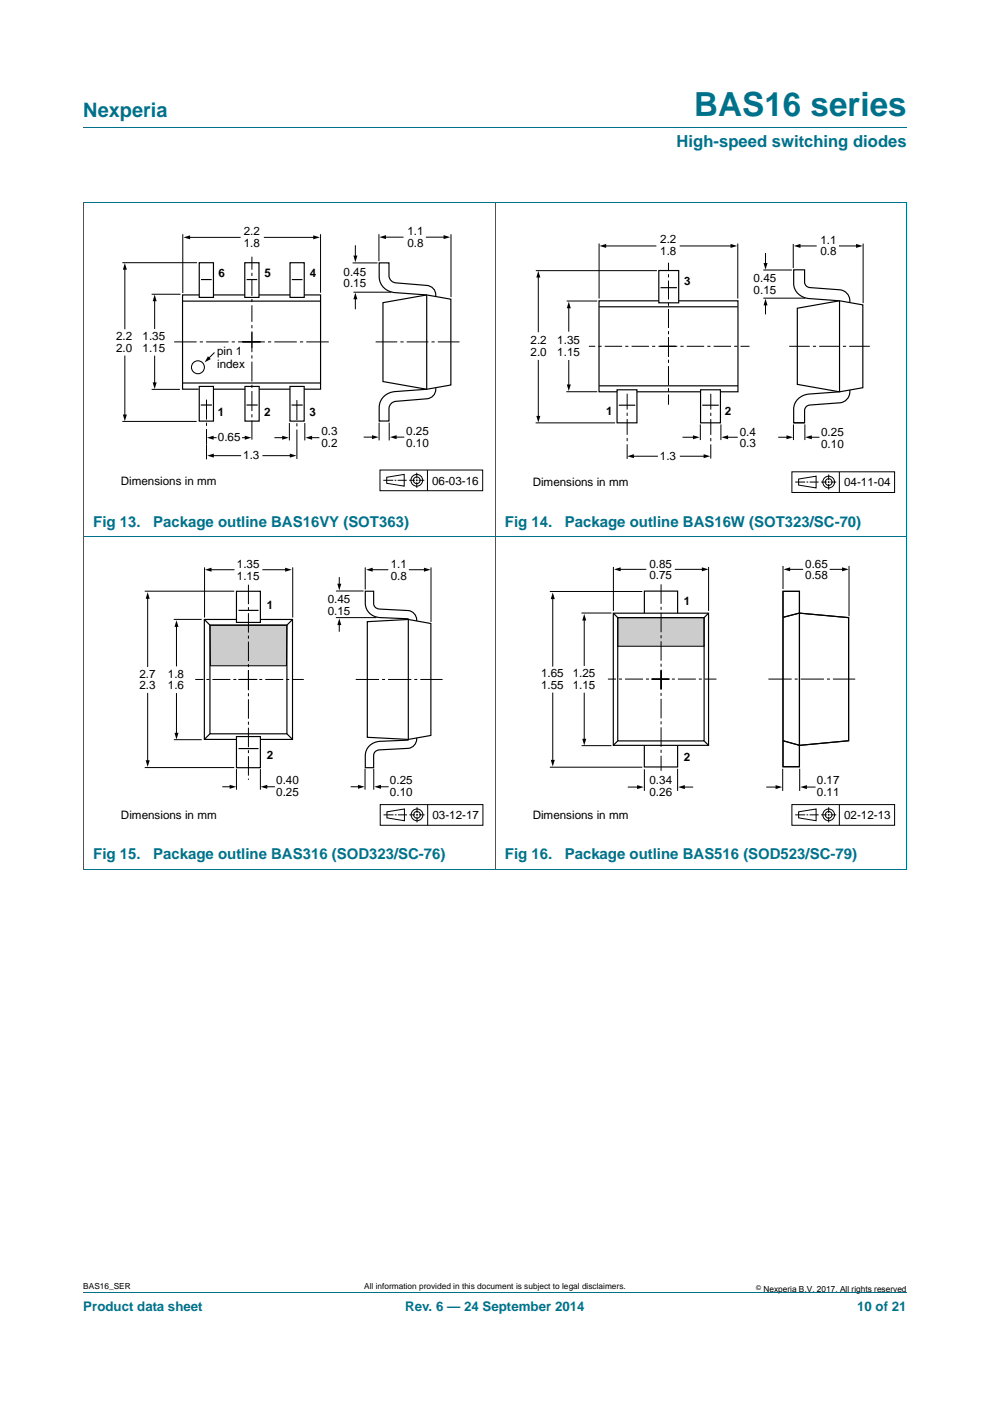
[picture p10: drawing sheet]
<svg xmlns="http://www.w3.org/2000/svg" width="210mm" height="297mm" viewBox="0 0 210 297" stroke-linecap="round" stroke-linejoin="round" font-family="sans-serif">
<path d="M17.7 27h174.6M17.6 42.9h174.7v141.4h-174.7M17.7 42.9v141.4M105 42.8v141.6M17.6 113.8h174.7M17.7 273.9h174.6" fill="none" stroke="#00718a" stroke-width=".21"/>
<path d="M19.7 47.1h83v57.3h-83zM107 47.4h83.1v57.4h-83.1zM19.7 118h83.1v57.3h-83.1z" fill="none" stroke="#fff" stroke-width=".21"/>
<g fill="none" stroke="#000" stroke-width=".21">
<path d="M25.9 55.7h15.9M26.5 56.9v12.9M38.8 49.7v12.4M40 50.3h11M56 50.3h10.7M68 49.7v12.4M74.8 55.7h5.3M75.4 52v2.5M80.4 49.7v5.7M81.5 50.3h4.1M90.3 50.3h4.1M95.7 49.7v13.3"/>
<path d="M113.6 57.4h25.7M114.2 58.6v11.8M127.1 51.6v11.7M128.2 52.1h11M144.2 52.1h11M156.5 51.6v11.7M161.9 57.2h6.1M162.4 53.7v2.4M168.3 51.7v5.1M169.4 52.1h3.8M177.9 52.1h4M183.1 51.6v12.7"/>
<path d="M26.5 75.4v12.8M32.2 62.4h6.1M32.8 63.6v6.2M32.8 75.4v6M45.5 74.7l-1.3 1.3M75 62h8M75.4 63.2v2.4M114.2 76.3v12.2M120.2 63.8h6.5M120.6 65.1v5.2M120.6 76.3v5.5M161.9 63.2h8.9"/>
<path d="M162.4 64.5v2.2M25.9 89.3h15.8M32.2 82.6h6M43.8 94.3v3.1M45 96.6h6.1M45 92.8h.9M51.3 92.8h.9M55.7 96.6h6.1M58.2 92.8h1.9M61.4 89.7v3.7M63 94.5v2.8M64.7 89.7v3.7"/>
<path d="M65.9 92.8h1.8M77.1 92.7h2.1M80.4 89.6v3.8M80.6 99.7h21.8v4.3h-21.8zM82.6 89.6v3.8M83.8 92.7h1.9M90.7 99.7v4.3M113.6 89.7h16.9M120.1 83.1h6.6M134.1 96.7h5.4M144.2 96.7h5.3M144.8 92.7h2.5"/>
<path d="M148.5 90v3.3M152.9 90v3.3M154.1 92.7h2.4M165.1 92.7h2M168.3 90v3.3M170.7 90v3.3M171.9 92.7h1.9M81.3 101.8h2.1M82 101.2l3.7-.6v2.5l-3.7-.6zM83.7 101.8h.4M84.3 101.8h2M86.8 101.8h1.2"/>
<path d="M88.2 101.8h.4M88.4 100.2v1.2M88.4 101.7v.3M88.4 102.2v1.2M88.8 101.8h1.2M168 100h21.7v4.4h-21.7zM168.7 102.2h2.1M169.4 101.6l3.7-.6v2.5l-3.7-.7zM171.1 102.2h.3M171.7 102.2h1.9M174.2 102.2h1.2M175.6 102.2h.3"/>
<path d="M175.8 100.6v1.2M175.8 102v.4M175.8 102.6v1.2M176.2 102.2h1.2M178 100.1v4.3M30.7 125.3h19M31.3 126.7v14.7M36.8 131.3h6M37.4 132.6v8.7M44.6 120.8h5.1M55.7 120.8h5.1M72 122.4v1.6"/>
<path d="M72 132.2v1.7M78.8 120.8h3.6M86.7 120.8h3.5M31.3 146.9v14.6M36.9 156.8h5.9M37.4 146.9v8.8M30.7 162.7h19M47.2 166.8h1.8M56.4 166.8h1.9M74.4 166.8h1.8M80.5 166.8h1.9M80.6 170.6h21.8v4.4h-21.8z"/>
<path d="M81.3 172.8h2.2M82.1 172.1l3.7-.6v2.5l-3.7-.6zM83.7 172.8h.4M84.4 172.8h1.9M86.8 172.8h1.2M88.3 172.8h.3M88.4 171.2v1.2M88.4 172.6v.3M88.4 173.2v1.2M88.9 172.8h1.1M90.7 170.6v4.4"/>
<circle cx="88.4" cy="101.8" r=".71"/>
<circle cx="88.4" cy="101.8" r="1.24"/>
<circle cx="175.8" cy="102.2" r=".71"/>
<circle cx="175.8" cy="102.2" r="1.24"/>
<circle cx="88.4" cy="172.8" r=".71"/>
<circle cx="88.4" cy="172.8" r="1.24"/>
</g>
<g fill="#000">
<path d="M26.5 55.8l.4 1.4h-.8zM38.9 50.3l1.4-.4v.8zM66.4 49.9l1.4 .4-1.4 .4zM75 54.2h.8l-.4 1.4zM80.5 50.3l1.4-.5v.9zM94.1 49.8l1.4 .5-1.4 .4zM114.2 57.4l.4 1.4h-.8zM127.2 52.1l1.4-.4v.9zM154.9 51.7l1.5 .4-1.5 .5zM162 55.8h.8l-.4 1.4zM168.4 52.1l1.4-.4v.9zM181.6 51.7l1.4 .4-1.4 .5z"/>
<path d="M32.8 62.5l.4 1.4h-.8zM44.1 75.5l.6 .6-1.3 .7zM75.4 62l.4 1.5h-.8zM120.6 64l.5 1.4h-.9zM162.4 63.3l.4 1.4h-.8zM26.1 87.9h.8l-.4 1.4zM32.4 81.1h.8l-.4 1.4zM43.9 92.8l1.4-.4v.8zM43.9 96.6l1.5-.4v.8zM51.9 92.4l1.4 .4-1.4 .4zM59.8 92.4l1.5 .4-1.5 .4zM61.5 96.2l1.4 .4-1.4 .4z"/>
<path d="M64.8 92.8l1.4-.4v.8zM78.9 92.3l1.4 .4-1.4 .4zM82.7 92.7l1.4-.4v.8zM113.8 88.2h.8l-.4 1.4zM120.2 81.5h.9l-.5 1.4zM133 96.7l1.4-.4v.8zM147 92.3l1.4 .4-1.4 .4zM149.2 96.3l1.4 .4-1.4 .4zM153 92.7l1.4-.4v.8zM166.8 92.3l1.4 .4-1.4 .4zM170.8 92.7l1.4-.4v.8zM31.3 125.5l.5 1.5h-.9z"/>
<path d="M37.4 131.5l.5 1.4h-.9zM43.5 120.8l1.4-.4v.8zM60.5 120.4l1.4 .4-1.4 .4zM71.5 123.8h.9l-.4 1.4zM72 131.1l.4 1.4h-.9zM77.6 120.8l1.5-.4v.8zM89.9 120.4l1.4 .4-1.4 .4zM37 155.4h.9l-.5 1.4zM30.9 161.2h.9l-.5 1.4zM48.7 166.4l1.4 .4-1.4 .4zM55.3 166.8l1.4-.4v.8zM75.9 166.4l1.4 .4-1.4 .4z"/>
<path d="M79.4 166.8l1.4-.4v.8z"/>
</g>
<path d="M51.4 72.5h18.6M55.3 72.5h-18.5" fill="none" stroke="#000" stroke-width=".21" stroke-dasharray="4.8 .7 .7 .7" stroke-linecap="butt"/>
<path d="M53.4 73.8v-19.4" fill="none" stroke="#000" stroke-width=".21" stroke-dasharray="3.5 .7 .7 .7" stroke-linecap="butt"/>
<path d="M53.4 70.4v22.8M43.8 84.7v9.6M63 84.8v9.7" fill="none" stroke="#000" stroke-width=".21" stroke-dasharray="4.2 .7 .7 .7" stroke-linecap="butt"/>
<path d="M97.5 72.5h-18.2" fill="none" stroke="#000" stroke-width=".21" stroke-dasharray="4.6 .7 .7 .7" stroke-linecap="butt"/>
<g fill="none" stroke="#000" stroke-width=".25">
<path d="M42.3 55.7h3v7.4h-3zM42.6 59.3h2.3M51.9 55.7h3v7.4h-3zM52.3 59.3h2.3M61.5 55.7h3v7.4h-3zM61.9 59.3h2.3M139.7 57.4h4.3v6.8h-4.3zM38.8 63.8h29.1M42.2 62.5h-3.5v20h3.4M45.3 62.5h6.6M54.9 62.5h6.6M64.5 62.5h3.5v20h-3.5"/>
<path d="M81.2 64.2l9.3-1.7 5.1 .9v18.2l-5.1 .9-9.3-1.6zM92.4 62.8a2.04 2.04 0 0 0-1.9-2.3l-6.5-.5a1.58 1.58 0 0 1-1.5-1.5v-2.8h-2.1v3.1a3.5 3.5 0 0 0 3.4 3.2l6.7 .5v20l-6.7 .5a3.5 3.5 0 0 0-3.4 3.3v3h2.1v-2.8a1.59 1.59 0 0 1 1.5-1.4l6.5-.6a2.04 2.04 0 0 0 1.9-2.2M127.1 65h29.4M139.7 63.8h-12.6v19.3h3.8M140.1 61h3.5M144 63.8h12.5v19.3h-3.7M169.1 65.4l9-1.6 4.9 .8v17.6l-4.9 .9-9-1.6zM180.3 64.2a2.39 2.39 0 0 0-2.2-2.8l-6.3-.4a1.2 1.2 0 0 1-1.1-1.1v-2.7h-2.4v2.9a3.4 3.4 0 0 0 3.3 3.2l6.5 .5v19.3l-6.5 .4a3.4 3.4 0 0 0-3.3 3.2v2.9h2.4v-2.7a1.2 1.2 0 0 1 1.1-1l6.3-.5a2.38 2.38 0 0 0 2.2-2.7M38.8 81.2h29.1M42.3 81.9h3v7.4h-3zM42.6 85.9h2.4M45.3 82.5h6.7"/>
<path d="M52 81.9h3v7.4h-3zM52.3 85.9h2.3M55 82.5h6.5M61.5 81.9h3v7.4h-3zM61.8 85.9h2.4M80.4 89.3h.1M127.1 81.8h29.4M130.9 82.6h4.2v7h-4.2zM131.3 85.9h3.4M135.1 83.1h13.5M148.6 82.6h4.2v7h-4.2zM149 85.9h3.4"/>
<path d="M168.3 89.6h2.4"/>
</g>
<circle cx="42" cy="77.9" r="1.37" fill="none" stroke="#000" stroke-width=".22"/>
<path d="M140 73.4h19M143.3 73.4h-18.4" fill="none" stroke="#000" stroke-width=".21" stroke-dasharray="3.7 .7 .7 .7" stroke-linecap="butt"/>
<path d="M141.8 75.6v-19.9M141.8 71.6v14.2" fill="none" stroke="#000" stroke-width=".21" stroke-dasharray="4 .7 .7 .7" stroke-linecap="butt"/>
<path d="M133 83.5v13.8M150.8 83.5v13.7" fill="none" stroke="#000" stroke-width=".21" stroke-dasharray="3.4 .7 .7 .7" stroke-linecap="butt"/>
<path d="M184.5 73.4h-17.2" fill="none" stroke="#000" stroke-width=".21" stroke-dasharray="4.4 .7 .7 .7" stroke-linecap="butt"/>
<path d="M75.5 144.1h18.4" fill="none" stroke="#000" stroke-width=".21" stroke-dasharray="4.9 .6 .6 .6" stroke-linecap="butt"/>
<path d="M44.5 132.5h16.4l-.1 8.7h-16.2z" fill="#ccc" stroke="#000" stroke-width=".21"/>
<g fill="none" stroke="#000" stroke-width=".25">
<path d="M43.3 131.3l1.2 1.2M44.5 132.5h16.4v23.1h-16.4zM50.2 131.3h-6.9v25.5h6.9M50.2 125.4h5v6.6h-5zM50.6 129.4h4.2M55.2 131.3h6.8v25.5h-6.8M62 131.3l-1.1 1.2M77.9 131.8l8.7-.5 4.8 .9v23.7l-4.8 .9-8.7-.5zM86.6 131.3v25.5M86.6 131.3l-.1-.1-5.9-.3a3.1 3.1 0 0 1-3.1-3v-2.5h1.8v2.5a1.18 1.18 0 0 0 1.1 1.2l6.2 .4a2.04 2.04 0 0 1 1.8 2.2M44.5 155.6l-1.2 1.2M50.2 156.2h5v6.6h-5z"/>
<path d="M50.6 158.7h4.2M60.9 155.6l1.1 1.2M88.4 156.5a2.05 2.05 0 0 1-1.8 2.2l-6.2 .3a1.21 1.21 0 0 0-1.1 1.2v2.6h-1.8a5.3 5.3 0 0 1 .6-4.4 3.4 3.4 0 0 1 2.5-1.2l5.9-.3 .1-.1"/>
</g>
<g fill="none" stroke="#000" stroke-width=".21">
<path d="M43.4 120.4v10.5M62.1 120.4v10.5M71.3 130.9h8.5M71.3 125.3h5.7M77.5 120.4v4.5M91.4 120.4v11.4M50.2 163.1v4.3M55.2 163.1v4.3M77.4 163.1v4.3M79.3 163.1v4.3M168 170.6h21.7v4.4h-21.7zM168.7 172.8h2.1"/>
<path d="M169.4 172.1l3.7-.6v2.5l-3.7-.6zM171.1 172.8h.3M171.7 172.8h1.9M174.2 172.8h1.2M175.6 172.8h.3M175.8 171.2v1.2M175.8 172.6v.3M175.8 173.2v1.2M176.2 172.8h1.2M178 170.6v4.4"/>
<circle cx="175.8" cy="172.8" r=".71"/>
<circle cx="175.8" cy="172.8" r="1.24"/>
</g>
<path d="M50.5 144.1h13.9M54.6 144.1h-13.2" fill="none" stroke="#000" stroke-width=".21" stroke-dasharray="3.8 .6 .6 .6" stroke-linecap="butt"/>
<path d="M52.7 146.2v-22.3M52.7 142.2v23.1" fill="none" stroke="#000" stroke-width=".21" stroke-dasharray="4.1 .6 .6 .6" stroke-linecap="butt"/>
<path d="M107 118h83.1v57.3h-83.1z" fill="none" stroke="#fff" stroke-width=".21"/>
<path d="M131 130.9h18.3v6.1h-18.3z" fill="#ccc" stroke="#000" stroke-width=".21"/>
<g fill="none" stroke="#000" stroke-width=".21">
<path d="M166.1 120v4.9M180.1 120v10.7M116.6 125.4h19.6M117.2 126.7v14.6M123.3 130h6.4M123.9 131.3v9.9M130.1 120.2v9.3M131.4 120.7h5.7M143.1 120.7h6M150.3 120.2v9.3M167.3 120.7h3M176 120.7h2.9"/>
<path d="M117.2 146.8v14.6M123.4 158.1h6.3M123.9 146.9v10M116.6 162.7h19.6M133.2 166.9h2.2M136.7 163.1v4.6M143.7 163v4.7M145 166.9h2M162.5 166.9h2.3M166 163v4.7M169.6 163v4.7M170.9 166.9h2.1"/>
</g>
<path d="M117.2 125.6l.5 1.4h-.9zM123.9 130.2l.4 1.4h-.8zM130.2 120.7l1.4-.4v.8zM148.9 120.3l1.4 .4-1.4 .4zM166.2 120.7l1.4-.4v.8zM178.6 120.3l1.4 .4-1.4 .4zM123.5 156.6h.8l-.4 1.4zM116.8 161.1h.9l-.5 1.4zM135.1 166.5l1.4 .4-1.4 .4zM143.8 166.9l1.5-.4v.8zM164.5 166.5l1.4 .4-1.4 .4zM169.7 166.9l1.4-.4v.8z" fill="#000"/>
<path d="M163 144h18.4" fill="none" stroke="#000" stroke-width=".21" stroke-dasharray="4.9 .6 .6 .6" stroke-linecap="butt"/>
<path d="M138.1 144h13.9M142.1 144h-13.2" fill="none" stroke="#000" stroke-width=".21" stroke-dasharray="3.8 .6 .6 .6" stroke-linecap="butt"/>
<path d="M140.2 146.1v-22.3M140.2 142.1v21.3" fill="none" stroke="#000" stroke-width=".21" stroke-dasharray="4.1 .6 .6 .6" stroke-linecap="butt"/>
<path d="M130.1 130h20.2v28h-20.2zM130.1 130l.9 .9M131 130.9h18.3v26.2h-18.3zM136.7 130v-4.7h7v4.7M150.3 130l-1 .9M166.1 125.4h3.5v37.2h-3.5zM166.1 130.9l3.4-.9 10.5 1v26.1l-10.4 .9-3.5-.9M131 157.1l-.9 .9M136.7 158v4.6h7v-4.6M149.3 157.1l1 .9" fill="none" stroke="#000" stroke-width=".25"/>
<text font-size="7" fill="#00718a" x="147.2" y="24.6">BAS16 series</text>
<text font-size="4.2" fill="#00718a" x="17.7" y="24.9">Nexperia</text>
<text font-size="3.5" fill="#00718a" x="143.5" y="31.1">High-speed switching diodes</text>
<g font-size="3.2" fill="#00718a">
<text x="19.8" y="111.7">Fig 13.</text>
<text x="32.5" y="111.7">Package outline BAS16VY (SOT363)</text>
<text x="107.1" y="111.7">Fig 14.</text>
<text x="119.8" y="111.7">Package outline BAS16W (SOT323/SC-70)</text>
<text x="19.8" y="182.2">Fig 15.</text>
<text x="32.5" y="182.2">Package outline BAS316 (SOD323/SC-76)</text>
<text x="107.1" y="182.2">Fig 16.</text>
<text x="119.8" y="182.2">Package outline BAS516 (SOD523/SC-79)</text>
</g>
<g font-size="2.8" fill="#00718a">
<text x="17.7" y="277.9">Product data sheet</text>
<text x="86" y="277.9">Rev. 6 — 24 September 2014</text>
<text x="181.8" y="277.9">10 of 21</text>
</g>
<g font-size="2.5">
<text x="51.7" y="49.8">2.2</text>
<text x="51.7" y="52.3">1.8</text>
<text x="86.4" y="49.8">1.1</text>
<text x="86.4" y="52.3">0.8</text>
<text x="140" y="51.6">2.2</text>
<text x="174" y="51.7">1.1</text>
<text x="46.3" y="58.8">6</text>
<text x="56.1" y="58.8">5</text>
<text x="65.7" y="58.8">4</text>
<text x="72.9" y="58.5">0.45</text>
<text x="140" y="54.1">1.8</text>
<text x="159.8" y="59.9">0.45</text>
<text x="174" y="54.1">0.8</text>
<text x="72.9" y="60.9">0.15</text>
<text x="145.1" y="60.5">3</text>
<text x="159.8" y="62.4">0.15</text>
<text x="24.6" y="72.1">2.2</text>
<text x="24.6" y="74.6">2.0</text>
<text x="30.2" y="72.1">1.35</text>
<text x="30.2" y="74.6">1.15</text>
<text x="46" y="75.3">pin 1</text>
<text x="46" y="77.9">index</text>
<text x="112.5" y="73">2.2</text>
<text x="112.5" y="75.5">2.0</text>
<text x="118.2" y="73">1.35</text>
<text x="118.2" y="75.5">1.15</text>
<text x="46.2" y="88.1">1</text>
<text x="56" y="88.1">2</text>
<text x="65.7" y="88.1">3</text>
<text x="128.6" y="88">1</text>
<text x="153.8" y="88">2</text>
<text x="46.2" y="93.6">0.65</text>
<text x="68.2" y="92.3">0.3</text>
<text x="68.2" y="94.8">0.2</text>
<text x="86.2" y="92.2">0.25</text>
<text x="86.2" y="94.7">0.10</text>
<text x="156.9" y="92.4">0.4</text>
<text x="156.9" y="94.8">0.3</text>
<text x="174.2" y="92.4">0.25</text>
<text x="174.2" y="94.9">0.10</text>
<text x="51.6" y="97.4">1.3</text>
<text x="140" y="97.4">1.3</text>
<text x="25.6" y="102.7">Dimensions in mm</text>
<text x="91.7" y="102.7">06-03-16</text>
<text x="113" y="103.1">Dimensions in mm</text>
<text x="179" y="103.1">04-11-04</text>
<text x="50.3" y="120.4">1.35</text>
<text x="50.3" y="122.9">1.15</text>
<text x="82.9" y="120.4">1.1</text>
<text x="82.9" y="122.9">0.8</text>
<text x="137.7" y="120.3">0.85</text>
<text x="137.7" y="122.8">0.75</text>
<text x="170.8" y="120.3">0.65</text>
<text x="170.8" y="122.8">0.58</text>
<text x="56.6" y="129.1">1</text>
<text x="69.5" y="127.9">0.45</text>
<text x="69.5" y="130.3">0.15</text>
<text x="145" y="128.2">1</text>
<text x="29.6" y="143.7">2.7</text>
<text x="35.6" y="143.7">1.8</text>
<text x="114.8" y="143.6">1.65</text>
<text x="121.5" y="143.6">1.25</text>
<text x="29.6" y="146.1">2.3</text>
<text x="35.6" y="146.1">1.6</text>
<text x="114.8" y="146">1.55</text>
<text x="121.5" y="146">1.15</text>
<text x="56.6" y="160.8">2</text>
<text x="145" y="161.4">2</text>
<text x="58.6" y="166.3">0.40</text>
<text x="82.7" y="166.3">0.25</text>
<text x="137.8" y="166.3">0.34</text>
<text x="173.3" y="166.3">0.17</text>
<text x="25.7" y="173.7">Dimensions in mm</text>
<text x="58.6" y="168.7">0.25</text>
<text x="82.7" y="168.7">0.10</text>
<text x="91.7" y="173.7">03-12-17</text>
<text x="113" y="173.7">Dimensions in mm</text>
<text x="137.8" y="168.8">0.26</text>
<text x="173.3" y="168.8">0.11</text>
<text x="179" y="173.7">02-12-13</text>
</g>
<g font-size="1.8">
<text x="17.7" y="273.3">BAS16_SER</text>
<text x="77.3" y="273.3">All information provided in this document is subject to legal disclaimers.</text>
<text x="161.9" y="273.9">Nexperia B.V. 2017. All rights reserved</text>
</g>
<text font-size="1.4" x="160.4" y="273.4">©</text>
</svg>
